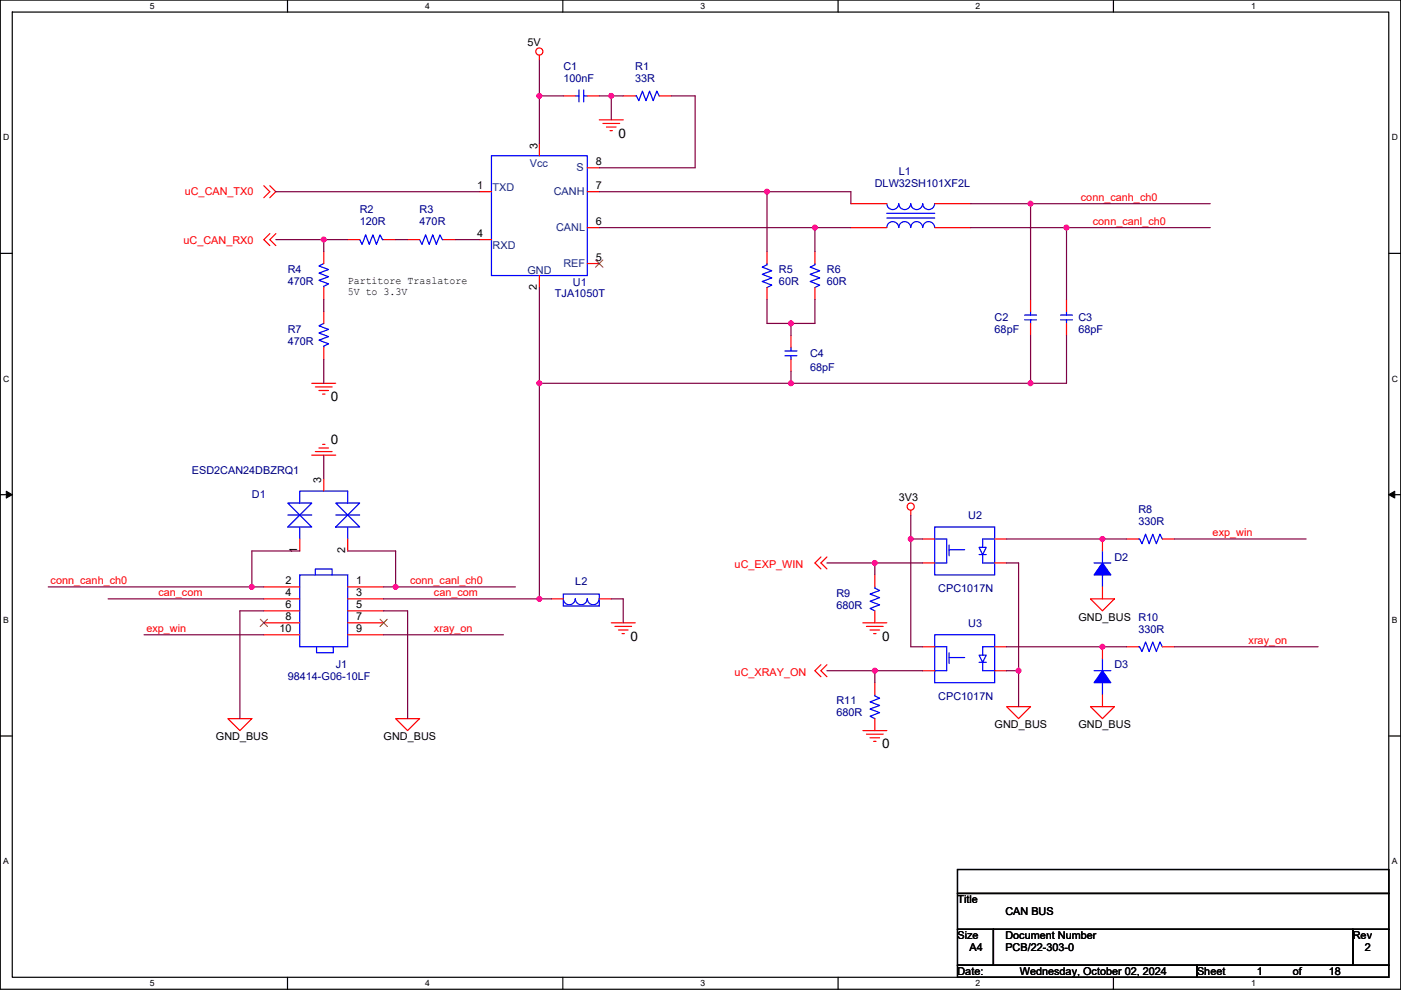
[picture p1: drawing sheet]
<svg xmlns="http://www.w3.org/2000/svg" width="297mm" height="210mm" viewBox="0 0 297 210" stroke-linecap="round" stroke-linejoin="round" font-family="sans-serif">
<path d="M.1 0h296.9v209.8h-296.9zM2.6 2.6h291.8v204.7h-291.8z" fill="none" stroke="#000" stroke-width=".25"/>
<g fill="#fff">
<path d="M31.8 .3h1v2h-1z"/>
<path d="M31.8 207.5h1v2.1h-1z"/>
</g>
<path d="M61 0v2.6M61 207.3v2.5" fill="none" stroke="#000" stroke-width=".25"/>
<g fill="#fff">
<path d="M90.1 .3h1v2h-1z"/>
<path d="M90.1 207.5h1v2.1h-1z"/>
</g>
<path d="M119.3 0v2.6M119.3 207.3v2.5" fill="none" stroke="#000" stroke-width=".25"/>
<g fill="#fff">
<path d="M148.5 .3h1v2h-1z"/>
<path d="M148.5 207.5h1v2.1h-1z"/>
</g>
<path d="M177.7 0v2.6M177.7 207.3v2.5" fill="none" stroke="#000" stroke-width=".25"/>
<g fill="#fff">
<path d="M206.9 .3h1v2h-1z"/>
<path d="M206.9 207.5h1v2.1h-1z"/>
</g>
<path d="M236.1 0v2.6M236.1 207.3v2.5" fill="none" stroke="#000" stroke-width=".25"/>
<g fill="#fff">
<path d="M265.2 .3h1v2h-1z"/>
<path d="M265.2 207.5h1v2.1h-1z"/>
<path d="M.7 28.2h1.3v2h-1.3z"/>
<path d="M295.1 28.2h1.3v2h-1.3z"/>
<path d="M.7 79.3h1.3v2.1h-1.3z"/>
<path d="M295.1 79.3h1.3v2.1h-1.3z"/>
</g>
<path d="M.1 53.7h2.5M294.4 53.7h2.6" fill="none" stroke="#000" stroke-width=".25"/>
<g fill="#fff">
<path d="M.7 130.5h1.2v2h-1.2z"/>
<path d="M295.1 130.5h1.2v2h-1.2z"/>
</g>
<path d="M.1 104.9h2.5M294.4 104.9h2.6" fill="none" stroke="#000" stroke-width=".25"/>
<path d="M1.3 104.2l1.3 .7-1.3 .7zM294.4 104.9l1.3-.7v1.4z" fill="#000" stroke="#000" stroke-width=".21"/>
<g fill="#fff">
<path d="M.7 181.7h1.2v2h-1.2z"/>
<path d="M295.1 181.7h1.2v2h-1.2z"/>
</g>
<path d="M.1 156.1h2.5M294.4 156.1h2.6M203 184.4h91.4v5.1h-91.4zM203 189.5h91.4v7.6h-91.4zM203 197.1h7.6v7.6h-7.6zM210.6 197.1h76.2v7.6h-76.2zM286.8 197.1h7.6v7.6h-7.6zM203 204.7h50.8v2.6h-50.8zM253.8 204.7h40.6v2.6h-40.6z" fill="none" stroke="#000" stroke-width=".25"/>
<g fill="none" stroke="#f00" stroke-width=".25">
<path d="M114.4 11.7v1M55.9 39.4l1.3 1.3-1.3 1.2M57.2 39.4l1.3 1.3-1.3 1.2M114.4 30.5v2.5M119.4 20.3h2.6M124.5 35.6h2.6M124.5 20.3h2.6M127.1 25.4h5M127.8 26.2h3.6M128.6 26.9h2M129.3 27.7h.6M132.1 20.3h2.6"/>
<path d="M139.8 20.3h2.5M57.2 49.6l-1.3 1.2 1.3 1.3M58.5 49.6l-1.3 1.2 1.3 1.3M68.6 53.4v2.5M73.7 50.8h2.6M81.3 50.8h2.6M86.4 50.8h2.6M94 50.8h2.6M101.7 40.7h2.5M101.7 50.8h2.5M114.4 58.4v2.6M124.5 40.7h2.6"/>
<path d="M124.5 48.3h2.6M124.5 55.9h2.6M162.6 53.4v2.5M172.8 53.4v2.5M180.4 48.3h7.6M180.4 43.2h7.6M198.2 48.3h7.6M198.2 43.2h7.6M68.6 61v2.5M68.6 66.1v2.5M68.6 73.7v2.5M162.6 61v2.5"/>
<path d="M167.7 76.2v2.6M167.7 71.1v2.6M172.8 61v2.5M218.5 68.6v2.5M218.5 63.5v2.6M226.1 68.6v2.5M226.1 63.5v2.6M66.1 81.3h5.1M66.1 96.5h5.1M66.9 82.1h3.5M66.9 95.8h3.5M67.6 82.8h2.1"/>
<path d="M67.6 95h2.1M68.4 83.6h.5M68.4 94.3h.5M63.6 114.3v2.6M68.6 101.6v2.6M73.7 114.3v2.6M174.1 118.1l-1.3 1.3 1.3 1.3M175.3 118.1l-1.2 1.3 1.2 1.3M193.1 108.2v1M195.6 119.4h2.6M195.6 114.3h2.6M210.9 114.3h2.5"/>
<path d="M210.9 119.4h2.5M233.7 114.3v2.6M238.8 114.3h2.6M246.4 114.3h2.6M55.9 124.5h7.7M55.9 127h7.7M55.9 129.6h7.7M55.9 132.1h7.7M55.9 134.6h7.7M73.7 124.5h7.6M73.7 127h7.6M73.7 129.6h7.6"/>
<path d="M73.7 132.1h7.6M73.7 134.6h7.6M116.9 127h2.5M127.1 127h2.5M129.6 132.1h5.1M130.4 132.9h3.5M131.1 133.6h2.1M131.9 134.4h.5M182.9 132.1h5.1M183.7 132.9h3.6M184.5 133.6h2M185.2 134.4h.5"/>
<path d="M185.5 129.6v2.5M185.5 121.9v2.6M195.6 137.2h2.6M210.9 137.2h2.5M231.2 127h5.1l-2.6 2.6zM233.7 124.5v2.5M233.7 137.2v2.5M238.8 137.2h2.6M246.4 137.2h2.6M48.3 152.4h5.1l-2.5 2.6zM83.9 152.4h5.1l-2.6 2.6zM174.1 141l-1.3 1.3 1.3 1.2"/>
<path d="M175.3 141l-1.2 1.3 1.2 1.2M182.9 155h5.1M183.7 155.7h3.6M184.5 156.5h2M185.2 157.2h.5M185.5 152.4v2.6M185.5 144.8v2.5M195.6 142.3h2.6M210.9 142.3h2.5M213.4 149.9h5.1l-2.5 2.5zM231.2 149.9h5.1l-2.6 2.5zM233.7 147.3v2.6"/>
<circle cx="114.3" cy="10.9" r=".76"/>
<circle cx="193.1" cy="107.4" r=".76"/>
</g>
<g fill="none" stroke="#00f" stroke-width=".25">
<path d="M122.7 19.1v2.5M123.8 19.1v2.5M104.2 33h20.3v25.4h-20.3zM122 20.3h.7M123.8 20.3h.7M134.7 20.3h.2l.5 1.1 .8-2.1 .8 2.1 .7-2.1 .8 2.1 .8-2.1 .5 1M68.6 55.9l-1 .5 2.1 .8-2.1 .7 2.1 .8-2.1 .8 2.1 .7-1.1 .5v.3M76.3 50.8l.5 1 .7-2 .8 2 .8-2 .7 2 .8-2 .5 1h.2M89 50.8l.5 1 .7-2 .8 2 .8-2 .7 2 .8-2 .5 1h.2M162.6 55.9v.3l-1 .5 2 .7-2 .8 2 .7-2 .8 2 .8-1 .5M172.8 55.9v.3l-1 .5 2 .7-2 .8 2 .7-2 .8 2 .8-1 .5M188 46.2h10.2"/>
<path d="M188 45.2h10.2M198.2 48.3a1.27 1.27 0 0 0-1.3-1.3 1.27 1.27 0 0 0-1.3 1.3 1.27 1.27 0 0 0-1.3-1.3 1.27 1.27 0 0 0-1.2 1.3 1.27 1.27 0 0 0-1.3-1.3 1.27 1.27 0 0 0-1.3 1.3 1.26 1.26 0 0 0-1.2-1.3 1.26 1.26 0 0 0-1.3 1.3M198.2 43.2a1.26 1.26 0 0 1-1.3 1.3 1.26 1.26 0 0 1-1.3-1.3 1.27 1.27 0 0 1-1.2 1.3 1.27 1.27 0 0 1-1.3-1.3 1.27 1.27 0 0 1-1.3 1.3 1.27 1.27 0 0 1-1.2-1.3 1.27 1.27 0 0 1-1.3 1.3 1.27 1.27 0 0 1-1.3-1.3M68.6 68.6l-1 .5 2.1 .8-2.1 .7 2.1 .8-2.1 .8 2.1 .7-1.1 .5v.3M166.4 75.5h2.6M166.4 74.4h2.6M167.7 73.7v.7M167.7 75.5v.7M217.2 67.8h2.6M217.2 66.8h2.6M218.5 66.1v.7M218.5 67.8v.8"/>
<path d="M224.8 67.8h2.6M224.8 66.8h2.6M226.1 66.1v.7M226.1 67.8v.8M61 106.7h5.1l-2.5 2.5zM61 111.8l2.6-2.6 2.5 2.6zM61 109.2h5.1M63.6 111.8v2.5M63.6 106.7v-2.5h10.1v2.5M71.2 106.7h5.1l-2.6 2.5zM71.2 109.2h5.1M73.7 111.8v2.5"/>
<path d="M73.7 109.2l2.6 2.6h-5.1zM198.2 111.8h12.7v10.1h-12.7zM198.2 114.3h2.5v5.1h-2.5M201.2 115.6v2.3M201.2 116.6h3.3M207.6 116.1h1.5l-.8 1.5zM207.6 117.6h1.5M208.3 117.6v1.8h2.6M210.9 114.3h-2.6v1.8M232 119.4h3.5M233.7 116.9v2.5M241.4 114.3h.2l.5 1 .8-2 .7 2 .8-2 .8 2 .7-2 .5 1"/>
<path d="M63.6 121.9h10.1v15.3h-10.1zM66.9 121.9v-1.2h3.5v1.2M67.1 137.2v1.3h3.6v-1.3M119.4 126h7.7v2.5h-7.7zM119.4 127a1.26 1.26 0 0 0 1.3 1.3 1.26 1.26 0 0 0 1.3-1.3 1.27 1.27 0 0 0 1.2 1.3 1.27 1.27 0 0 0 1.3-1.3 1.27 1.27 0 0 0 1.3 1.3 1.27 1.27 0 0 0 1.2-1.3M185.5 124.5v.2l1 .5-2 .8 2 .8-2 .7 2 .8-2 .8 1 .5M198.2 134.6h12.7v10.2h-12.7zM198.2 137.2h2.5v5.1h-2.5M201.2 138.5v2.2M201.2 139.5h3.3M207.6 139h1.5l-.8 1.5zM210.9 137.2h-2.6v1.8"/>
<path d="M233.7 121.9v2.6M233.7 139.7v2.6M241.4 137.2h.2l.5 1 .8-2 .7 2 .8-2 .8 2 .7-2 .5 1M185.5 147.3v.3l1 .5-2 .8 2 .7-2 .8 2 .8-2 .7 1 .5M207.6 140.5h1.5M208.3 140.5v1.8h2.6M232 142.3h3.5M233.7 144.8v2.5"/>
</g>
<g fill="#00f" stroke="#00f" stroke-width=".25">
<path d="M233.7 119.4l1.8 2.5h-3.5z" fill-rule="evenodd"/>
<path d="M233.7 142.3l1.8 2.5h-3.5z" fill-rule="evenodd"/>
</g>
<path d="M126.3 55.1l1.5 1.6M127.8 55.1l-1.5 1.6M55.2 131.3l1.5 1.6M56.7 131.3l-1.5 1.6M80.6 131.3l1.5 1.6M82.1 131.3l-1.5 1.6" fill="none" stroke="#804000" stroke-width=".21"/>
<g fill="none" stroke="#800040" stroke-width=".25">
<path d="M114.4 12.7v7.6M114.4 20.3h5M114.4 20.3v10.2M127.1 20.3h2.5M129.6 20.3v5.1M129.6 20.3h2.5M142.3 20.3h5.1v15.3h-20.3M58.5 40.7h43.2M58.5 50.8h10.1M68.6 50.8h5.1M68.6 50.8v2.6M83.9 50.8h2.5"/>
<path d="M96.6 50.8h5.1M127.1 48.3h45.7M127.1 40.7h35.5M162.6 40.7h17.8v2.5M162.6 40.7v12.7M172.8 48.3v5.1M172.8 48.3h7.6M205.8 43.2h12.7M205.8 48.3h20.3M218.5 43.2v20.3M218.5 43.2h38.1M226.1 48.3v15.2"/>
<path d="M226.1 48.3h30.5M68.6 63.5v2.6M68.6 76.2v5.1M114.4 61v20.3M162.6 63.5v5.1h5.1M167.7 68.6v2.5M167.7 78.8v2.5M172.8 63.5v5.1h-5.1M218.5 71.1v10.2M226.1 71.1v10.2h-7.6M68.6 96.5v5.1M114.4 81.3h53.3"/>
<path d="M114.4 81.3v45.7M167.7 81.3h50.8M63.6 116.9h-10.2v7.6M73.7 116.9h10.2v7.6M175.3 119.4h10.2M185.5 119.4h10.1M185.5 119.4v2.5M193.1 114.3h2.5M193.1 109.2v5.1M193.1 114.3v22.9h2.5M213.4 114.3h25.4M213.4 119.4h2.6v22.9"/>
<path d="M249 114.3h27.9M10.2 124.5h43.2M22.9 127h33M30.5 134.6h25.4M53.4 124.5h2.5M55.9 129.6h-5v22.8M81.3 134.6h25.4M81.3 127h33.1M81.3 124.5h2.6M81.3 129.6h5.1v22.8M83.9 124.5h25.4M114.4 127h2.5"/>
<path d="M129.6 127h2.5v5.1M213.4 137.2h25.4M249 137.2h30.5M175.3 142.3h10.2M185.5 142.3h10.1M185.5 142.3v2.5M213.4 142.3h2.6M216 142.3v7.6"/>
</g>
<g fill="#f0f" stroke="#f0f" stroke-width=".25">
<circle cx="114.3" cy="20.3" r=".5"/>
<circle cx="129.6" cy="20.3" r=".5"/>
<circle cx="162.6" cy="40.6" r=".5"/>
<circle cx="172.8" cy="48.3" r=".5"/>
<circle cx="226.1" cy="48.3" r=".5"/>
<circle cx="68.6" cy="50.8" r=".5"/>
<circle cx="167.7" cy="81.3" r=".5"/>
<circle cx="114.3" cy="81.3" r=".5"/>
<circle cx="114.3" cy="127" r=".5"/>
<circle cx="218.5" cy="43.2" r=".5"/>
<circle cx="53.4" cy="124.5" r=".5"/>
<circle cx="167.7" cy="68.6" r=".5"/>
<circle cx="218.5" cy="81.3" r=".5"/>
<circle cx="83.9" cy="124.5" r=".5"/>
<circle cx="193.1" cy="114.3" r=".5"/>
<circle cx="233.7" cy="114.3" r=".5"/>
<circle cx="185.5" cy="119.4" r=".5"/>
<circle cx="215.9" cy="142.2" r=".5"/>
<circle cx="233.7" cy="137.2" r=".5"/>
<circle cx="185.5" cy="142.2" r=".5"/>
</g>
<g font-size="2.8">
<text x="131.1" y="29.2">0</text>
<text x="70.2" y="85.1">0</text>
<text x="70.2" y="94.2">0</text>
<text x="133.7" y="135.9">0</text>
<text x="187" y="135.9">0</text>
<text x="187" y="158.7">0</text>
</g>
<g font-size="2.3">
<text x="111.8" y="9.7">5V</text>
<text x="113.9" y="31.5" transform="rotate(-90 113.9 31.5)">3</text>
<text x="126.3" y="35.1">8</text>
<text x="101.2" y="40.1">1</text>
<text x="126.3" y="40.1">7</text>
<text x="126.3" y="47.8">6</text>
<text x="101.2" y="50.3">4</text>
<text x="126.3" y="55.4">5</text>
<text x="73.7" y="60.3">Partitore Traslatore</text>
<text x="73.7" y="62.5">5V to 3.3V</text>
<text x="113.8" y="61.5" transform="rotate(-90 113.8 61.5)">2</text>
<text x="68.1" y="102.4" transform="rotate(-90 68.1 102.4)">3</text>
<text x="190.6" y="106.2">3V3</text>
<text x="63" y="117.4" transform="rotate(-90 63 117.4)">1</text>
<text x="73.2" y="117.4" transform="rotate(-90 73.2 117.4)">2</text>
<text x="60.5" y="124">2</text>
<text x="75.5" y="124">1</text>
<text x="60.5" y="126.5">4</text>
<text x="60.5" y="129">6</text>
<text x="60.5" y="131.6">8</text>
<text x="75.5" y="126.5">3</text>
<text x="75.5" y="129">5</text>
<text x="75.5" y="131.6">7</text>
<text x="228.7" y="131.6">GND_BUS R10</text>
<text x="59.2" y="134.1">10</text>
<text x="75.5" y="134.1">9</text>
<text x="210.9" y="154.5">GND_BUS</text>
<text x="228.7" y="154.5">GND_BUS</text>
<text x="45.8" y="157">GND_BUS</text>
<text x="81.3" y="157">GND_BUS</text>
<text x="203" y="191.6">Title</text>
<text x="213.2" y="194.1">CAN BUS</text>
<text x="203" y="199.2">Size</text>
<text x="205.5" y="201.7">A4</text>
<text x="213.2" y="199.2">Document Number</text>
<text x="213.2" y="201.7">PCB/22-303-0</text>
<text x="286.8" y="199.2">Rev</text>
<text x="289.4" y="201.7">2</text>
<text x="203" y="206.8">Date:</text>
<text x="216.2" y="206.8">Wednesday, October 02, 2024</text>
<text x="253.8" y="206.8">Sheet</text>
<text x="266.5" y="206.8">1</text>
<text x="274.1" y="206.8">of</text>
<text x="281.7" y="206.8">18</text>
</g>
<g font-size="2.3" fill="#000080">
<text x="119.4" y="14.8">C1</text>
<text x="119.4" y="17.3">100nF</text>
<text x="134.7" y="14.8">R1</text>
<text x="134.7" y="17.3">33R</text>
<text x="185.5" y="39.7">DLW32SH101XF2L</text>
<text x="190.6" y="37.1">L1</text>
<text x="76.3" y="45.3">R2</text>
<text x="76.3" y="47.8">120R</text>
<text x="89" y="45.3">R3</text>
<text x="89" y="47.8">470R</text>
<text x="61" y="58">R4</text>
<text x="165.2" y="58">R5</text>
<text x="175.3" y="58">R6</text>
<text x="61" y="60.5">470R</text>
<text x="117.7" y="63">TJA1050T</text>
<text x="121.5" y="60.7">U1</text>
<text x="165.2" y="60.5">60R</text>
<text x="175.3" y="60.5">60R</text>
<text x="61" y="70.7">R7</text>
<text x="210.9" y="68.1">C2</text>
<text x="210.9" y="70.7">68pF</text>
<text x="228.7" y="68.1">C3</text>
<text x="228.7" y="70.7">68pF</text>
<text x="61" y="73.2">470R</text>
<text x="171.8" y="75.7">C4</text>
<text x="171.8" y="78.8">68pF</text>
<text x="40.7" y="100.6">ESD2CAN24DBZRQ1</text>
<text x="53.4" y="105.7">D1</text>
<text x="205.3" y="110">U2</text>
<text x="241.4" y="108.8">R8</text>
<text x="241.4" y="111.3">330R</text>
<text x="236.3" y="118.9">D2</text>
<text x="122" y="124">L2</text>
<text x="198.9" y="125.5">CPC1017N</text>
<text x="177.4" y="126.5">R9</text>
<text x="177.4" y="129.1">680R</text>
<text x="205.3" y="132.9">U3</text>
<text x="241.4" y="134.2">330R</text>
<text x="71.2" y="141.8">J1</text>
<text x="236.3" y="141.8">D3</text>
<text x="61" y="144.3">98414-G06-10LF</text>
<text x="177.4" y="149.4">R11</text>
<text x="198.9" y="148.4">CPC1017N</text>
<text x="177.4" y="151.9">680R</text>
</g>
<g font-size="2.3" fill="#004080">
<text x="112.3" y="35.3">Vcc</text>
<text x="104.5" y="40.4">TXD</text>
<text x="117.4" y="41.4">CANH</text>
<text x="122.2" y="36.4">S</text>
<text x="104.5" y="52.9">RXD</text>
<text x="117.9" y="49.1">CANL</text>
<text x="111.8" y="58.2">GND</text>
<text x="119.4" y="56.7">REF</text>
</g>
<g font-size="2.3" fill="#f00">
<text x="39.2" y="41.4">uC_CAN_TX0</text>
<text x="229.2" y="42.6">conn_canh_ch0</text>
<text x="231.7" y="47.7">conn_canl_ch0</text>
<text x="38.9" y="51.9">uC_CAN_RX0</text>
<text x="257.1" y="113.7">exp_win</text>
<text x="10.7" y="123.9">conn_canh_ch0</text>
<text x="86.9" y="123.9">conn_canl_ch0</text>
<text x="155.8" y="120.4">uC_EXP_WIN</text>
<text x="33.6" y="126.4">can_com</text>
<text x="92" y="126.4">can_com</text>
<text x="31" y="134">exp_win</text>
<text x="92" y="134">xray_on</text>
<text x="264.7" y="136.6">xray_on</text>
<text x="155.8" y="143.3">uC_XRAY_ON</text>
</g>
<g font-size="1.8">
<text x="31.8" y="1.9">5</text>
<text x="90.1" y="1.9">4</text>
<text x="148.5" y="1.9">3</text>
<text x="206.9" y="1.9">2</text>
<text x="265.2" y="1.9">1</text>
<text x=".7" y="29.8">D</text>
<text x="295.1" y="29.8">D</text>
<text x=".7" y="81">C</text>
<text x="295.1" y="81">C</text>
<text x=".7" y="132.1">B</text>
<text x="295.1" y="132.1">B</text>
<text x=".7" y="183.3">A</text>
<text x="295.1" y="183.3">A</text>
<text x="31.8" y="209.2">5</text>
<text x="90.1" y="209.2">4</text>
<text x="148.5" y="209.2">3</text>
<text x="206.9" y="209.2">2</text>
<text x="265.2" y="209.2">1</text>
</g>
</svg>
